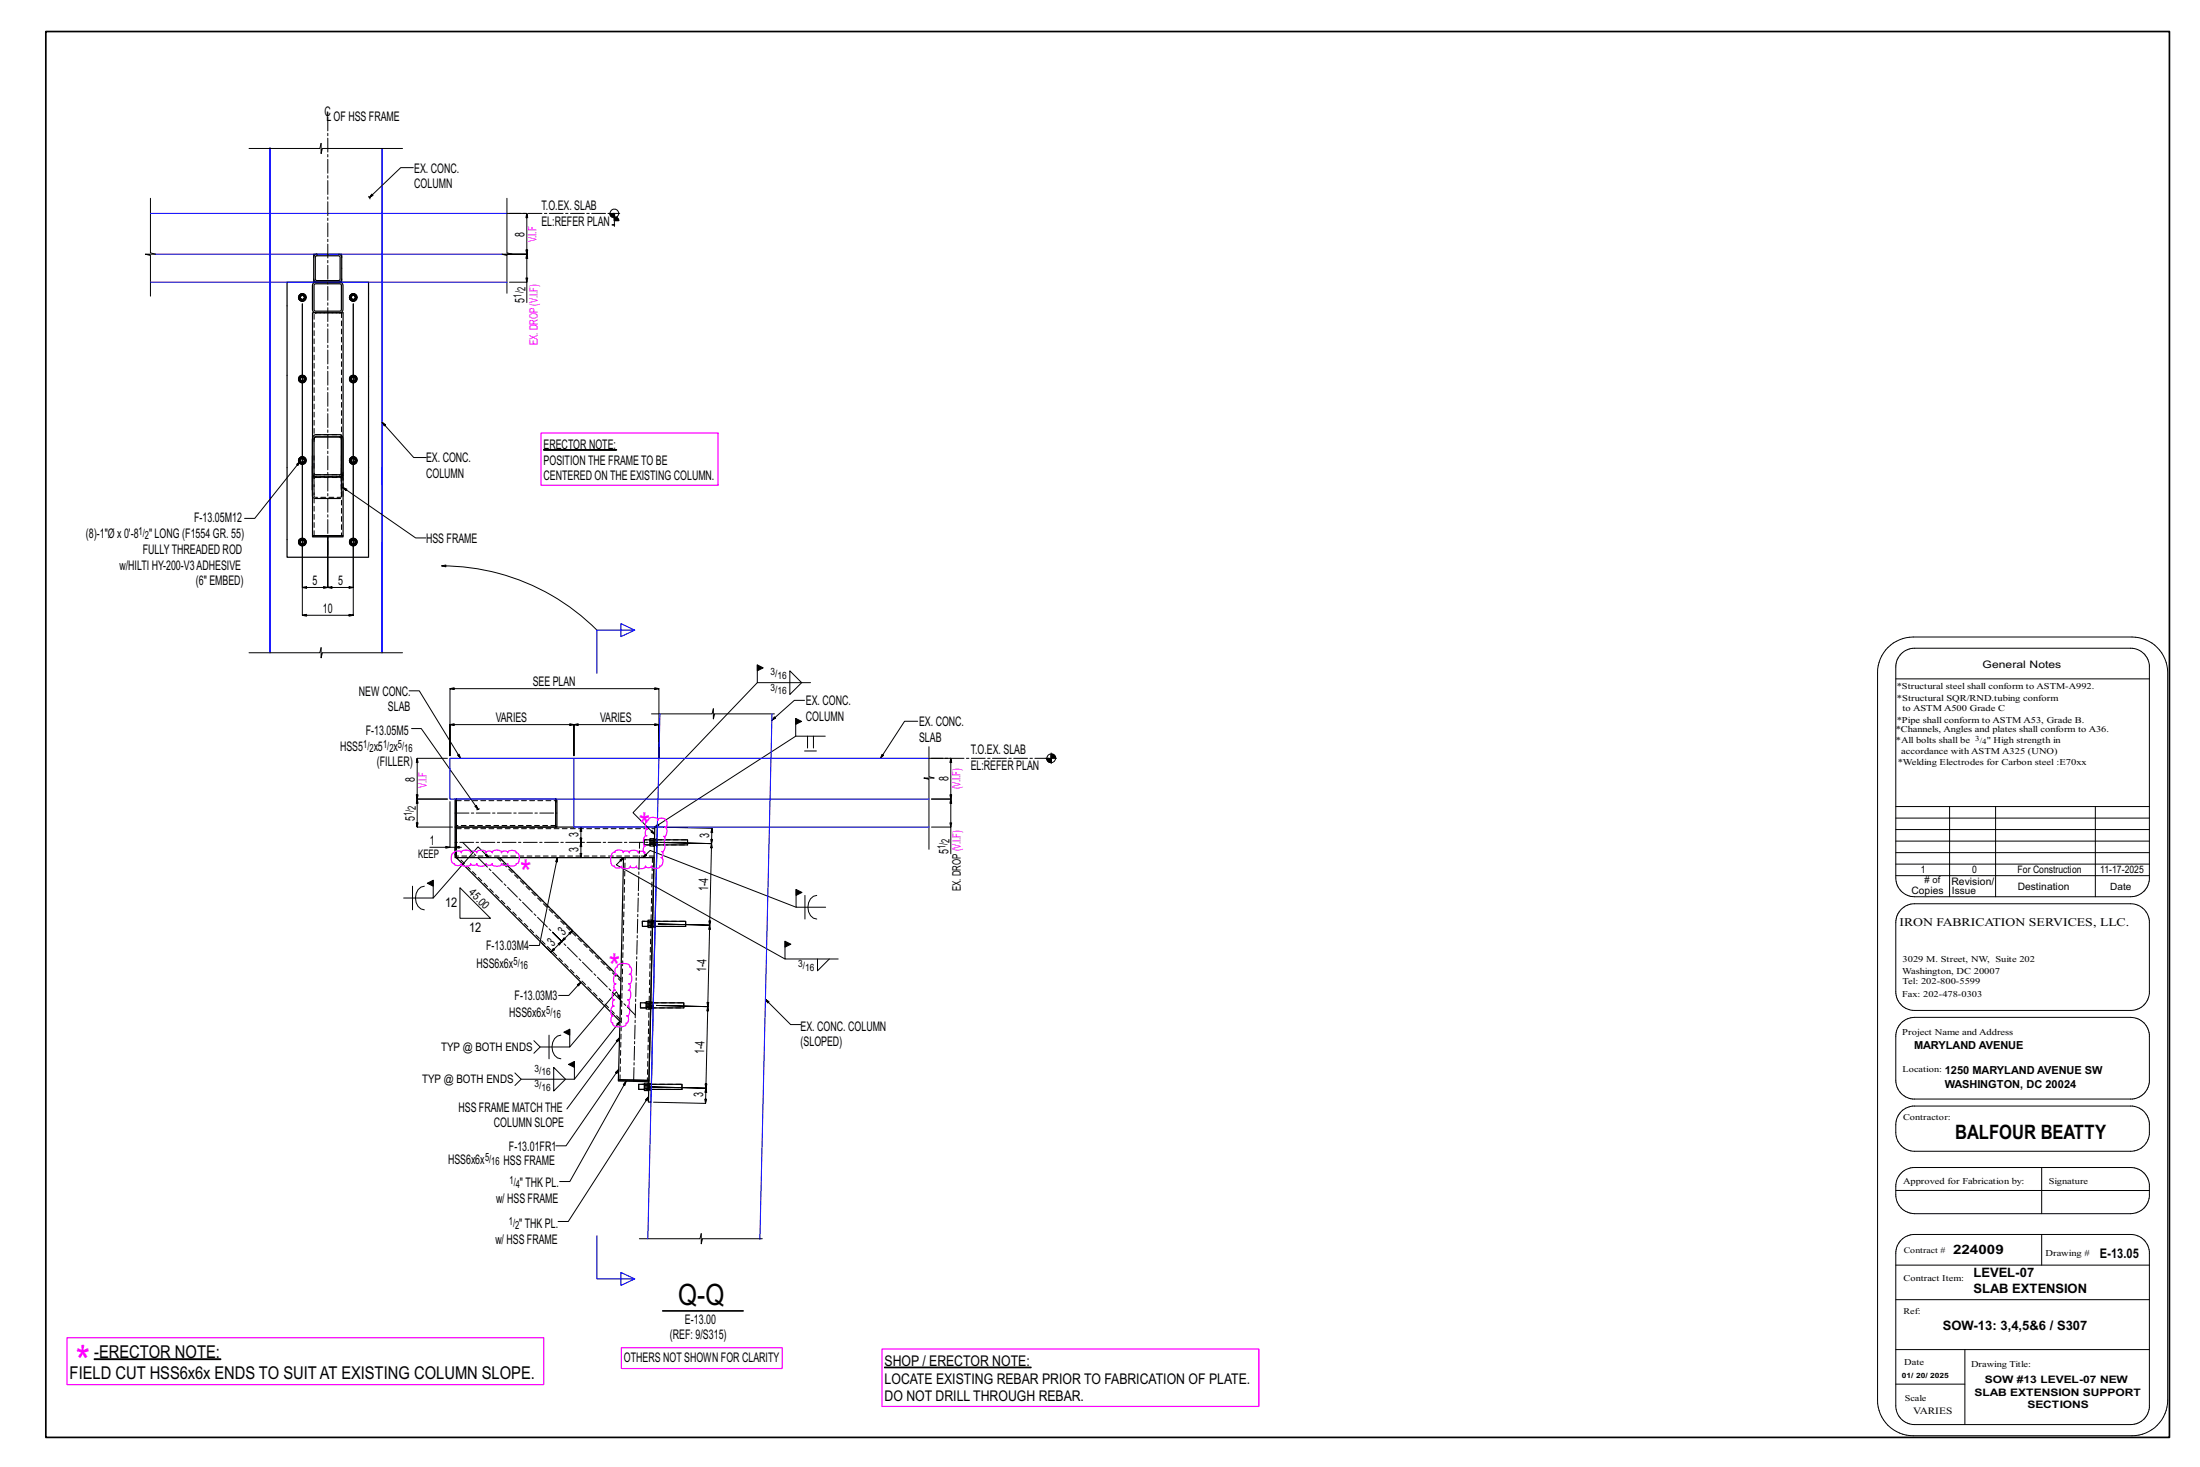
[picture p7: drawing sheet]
<svg xmlns="http://www.w3.org/2000/svg" width="914mm" height="610mm" viewBox="0 0 914 610" stroke-linecap="round" stroke-linejoin="round" font-family="sans-serif">
<path d="M226 186.8l30.3 .2zM39.2 564.7h52.6v.3h-52.6zM367.7 568.1h60.8v.2h-60.8z" fill="#000" stroke="#000" stroke-width=".5"/>
<g fill="none" stroke="#000" stroke-width=".42">
<path d="M103.5 61.7h29.4l.6-2.1v4.2l.5-2.1h33.3M171.8 69.7h-5.2l-13.1 12.4 1-1.5 .5 .6-1.5 .9M62.5 82.4v22.7l2.1 .5h-4.2l2.1 .6v16.9M153.3 81.6l.2 .5M153.5 82.1l.3 .6M210.7 82.4v22.7l2.1 .5h-4.2l2.1 .6v15.7M211.8 88.7h7.2l-.4 1.7h.7l-.3-1.7v16.9l-.4-1.7h.7l-.3 1.7h-8.3h8.3l-.4 1.8h.7l-.3-1.8v11.7M253.1 88.7h4.5M255.4 89.6v4.5M211.8 117.3h7.2v8.4M218.6 115.5h.7l-.3 1.8zM125.7 126.3v117.8l1.7 .4v-.8l-1.7 .4h10.5l-1.7 .4v-.8l1.7 .4v-21v21l1.8 .4v-.8l-1.8 .4h10.6l-1.7 .4v-.8l1.7 .4v-117.8v129.4l-1.7-.4v.7l1.7-.3h-21.1l1.7-.4v.7l-1.7-.3z"/>
<path d="M158.8 175.4l.9 1.6 .5-.5-1.4-1.1 13.2 14.7h5.2M124.7 191.8l-1.4 1.1 .6 .5 .8-1.6-18.8 23.6h-4.2M142.5 202.6l1.2 1.3 .5-.6-1.7-.7 30.3 20.9h4.2M183.6 235.1l1.7-.3v.7zM183.6 235.1a91.2 91.2 0 0 1 64.5 26.7M103.5 271.2h29.4l.6-2.1v4.3l.5-2.2h33.3M314.8 276.3v7.4h22.1M328.3 278.8l4.9 4.9-4.9 4.9zM784.7 269.1a15.1 15.1 0 0 1 10.5-4.4h90.9a14.9 14.9 0 0 1 14.9 14.9v302.2a14.9 14.9 0 0 1-14.9 14.8h-90.9a14.7 14.7 0 0 1-14.8-14.8v-302.2a14.7 14.7 0 0 1 4.3-10.5zM790.2 271.6a7.9 7.9 0 0 1 5.6-2.2h89.8a7.8 7.8 0 0 1 7.8 7v88.4a7.7 7.7 0 0 1-7.8 7.8h-89.8a7.8 7.8 0 0 1-7.8-7.8v-87.7a7.6 7.6 0 0 1 2.2-5.5zM170 287.1h4.3l17.1 28-1.2-1.3 .6-.4 .6 1.7M187 286.2l1.8 .3v-.7l-1.8 .4h86.9l-1.8 .3v-.7l1.8 .4v28.9v-14l-1.8-.4v.8l1.8-.4h-35.3l1.7-.4v.8l-1.7-.4v13v-13l-1.8-.4v.8l1.8-.4h-51.6l1.8-.4v.8l-1.8-.4v13z"/>
<path d="M270.8 296.6h25.2l.5-2.1v4.3l.5-2.2h24.9M314.8 283.7l-51.7 54 9 9-1.5-1 .5-.5 1 1.5M330.7 298.5v7.4h12.3M334.4 291h-4.2l-9.4 8.3 1.1-1.4 .5 .5-1.6 .9M381.5 299.7h-5.5l-10.1 15.4 .7-1.6 .6 .4-1.3 1.2M788 282.1h105.4M171.1 302.8h4l23.6 33.5-1.3-1.2 .6-.4 .7 1.6M186 315.1h-12.6l-.4 1.8h.8l-.4-1.8v16.9l-.4-1.7h.8l-.4 1.7h12.6h-12.6l-.4 1.8h.8l-.4-1.8v11.7l-.4-1.8h.8l-.4 1.8h14.7M330.7 305.9l-58.5 37.8 1.2-1.3 .4 .7-1.6 .6M334.4 312.1h4.9M335.6 305.9v4.9M338.1 305.9v4.9"/>
<path d="M386.1 310.3v12.5l2.1 .5h-4.2l2.1 .5v29.1M387.1 315.1h8.1l-.4 1.8h.8l-.4-1.8v16.9l-.4-1.7h.8l-.4 1.7h-8h8l-.4 1.8h.8l-.4-1.8v11.7M434.7 315.1h4.4M436.9 312.9v4.4M187 333.1v19h-8.3M198.7 336.3l-.6 .2M199.3 336.1l-.6 .2M788 335.2h105.4M788 340h105.4M810.3 335.2v37.4M829.4 335.2v37.4M870.9 335.2v37.4"/>
<path d="M185.3 351.7l1.7 .4-1.7 .4zM187 352.1h4.8M189.1 352.1l1.8-.4v.8zM189.1 352.1v3.2M203.2 356.4l-1-1.5-.5 .5 1.5 1-4.5-4.5-18.6 21.3M231.7 356.4l-.8 1.6 .8 .2v-1.8l-7.5 36.5h-4.3M241.1 354.6h.7l-.4 1.8zM241.4 343.7l-.3 1.7h.7l-.4-1.7v6.3l-.3-1.7h.7l-.7 3.5h.7l-.4-1.8v6.4M259.2 356.4l-1.5 1 .5 .5 1-1.5-3 3 70.1 39.1M267.2 356.4l1.5-1-.5-.5-1 1.5 3-3 60.7 23.6M273.2 343.7l22.7 .5-.4 1.8h.7l-.3-1.8-.2 6.4-.3-1.8h.8l-.5 1.8-21.6-.5 21.6 .5-.4 1.7h.8l-.4-1.7-.7 33.8-.4-1.7h.8l-.4 1.7-21.7-.5 21.7 .5-.5 1.8h.8l-.3-1.8-.8 33.9-.4-1.8 .8 .1-.4 1.7-21.6-.5 21.6 .5-.4 1.7 .7 .1-.3-1.8-.8 33.9-.3-1.8 .7 .1-.4 1.7-22.6-.5 22.6 .5-.4 1.7 .7 .1-.3-1.8-.1 6.3-.4-1.7h.8l-.4 1.7-21.7-.5M387.2 343.7h8v11.1"/>
<path d="M394.8 341.9h.8l-.4 1.8zM788 349.5h105.4M788 359.1h105.4M788 344.7h105.4M788 354.3h105.4M171.5 368.3v9.8M176.4 368.3a4.8 4.8 0 0 0-3.4 6.7l.8 1.6 1.2 1.1 1.4 .4M180.1 365.8v7.4h-12.3M191.2 368.9l12.7 12.7h-12.7zM330.9 369.6v7.4h12.3M334.6 372.1v9.8M339.5 372.1a4.8 4.8 0 0 0-3.4 6.8l.8 1.6 1.2 1 1.4 .4"/>
<path d="M788 363.9h105.4M790.2 377.8a7.9 7.9 0 0 1 5.6-2.2h89.8a7.9 7.9 0 0 1 7.8 7v30.3a7.8 7.8 0 0 1-7.8 7h-89.8a7.8 7.8 0 0 1-7.8-7.8v-28.7a7.8 7.8 0 0 1 2.2-5.6zM234.1 382.9l3.9 3.8-1.6 1 .6 .5 1-1.5-4.5 4.5 .9-1.5 .6 .5-1.5 1-3.8-3.8 3.8 3.8-1.5 1 .5 .5 1-1.5-4.5 4.5 .9-1.5 .6 .5-1.5 1-3.8-3.8M326.3 391.1v7.4h22.1M339.8 398.5v4.9l4.9-4.9M241.4 408.1l-1.4 1.1 .5 .5 .9-1.6-5 5.5h-4.2M257.9 415.2l-.5-1.7-.7 .3 1.2 1.4-1.7-3.1-19.4 23M318.1 415.3l1 1.5 .5-.6-1.5-.9 10.5 10.5h4.2M224.5 435.1l-2.6 2.6M228.2 430.2v9.8M233.1 430.2a4.8 4.8 0 0 0-3.4 6.7l.8 1.6 1.2 1.1 1.4 .4M236.8 427.7v7.4h-12.3l-2.6-2.6"/>
<path d="M257.5 431.3l-1.4 1.2 .6 .4 .8-1.6-21.9 29.5M257.7 424.4l-1.4 1.1 .6 .5 .8-1.6-19 24.1M790.2 425a7.9 7.9 0 0 1 5.6-2.2h89.8a7.9 7.9 0 0 1 7.8 7v19.9a7.9 7.9 0 0 1-7.1 7h-91.3a7.9 7.9 0 0 1-7-7.8v-18.3a7.9 7.9 0 0 1 2.2-5.6zM216.6 448.5l-2.6 2.6M230.1 443.5l5 5-5 4.9zM238.7 441.1v7.4h-22.1l-2.6-2.6M257.1 444.4l-1.3 1.2 .7 .4 .6-1.6-21.8 31.7h-4.3M260.3 449.3l-1.2 1.3 .6 .4 .6-1.7-23.5 41.7h-4.2M269.6 455.7l-1.3 1.3 .6 .4 .7-1.7-33.4 51.9h-4.2M790.2 461.9l1.9-1.4 2.9-.9h91.3a7.8 7.8 0 0 1 7.1 7v4.8a7.8 7.8 0 0 1-7.8 7h-89.8a7.8 7.8 0 0 1-7.8-7.8v-3.2a7.9 7.9 0 0 1 2.2-5.5zM788 494.7h105.4M790.2 487.4a7.9 7.9 0 0 1 5.6-2.2h89.8a7.8 7.8 0 0 1 7.8 7v4.3a7.8 7.8 0 0 1-7.8 7.8h-89.8a7.9 7.9 0 0 1-7.8-7.8v-3.6a7.6 7.6 0 0 1 2.2-5.5z"/>
<path d="M848.6 485.2v19.1M265.7 514.7h25.2l.6-2.1v4.3l.5-2.2h24.8M790.2 515.3a7.9 7.9 0 0 1 5.6-2.3h89.8a7.8 7.8 0 0 1 7.8 7v65a7.9 7.9 0 0 1-7.8 7h-89.8a7.8 7.8 0 0 1-7.8-7.8v-63.5a7.6 7.6 0 0 1 2.2-5.4zM848.6 513v12.7M788 525.7h105.4M788 540.1h105.4M788 560.8h105.4M788 575.2h28.7M816.7 560.8v31.2"/>
<circle cx="255.4" cy="88.7" r="1.8"/>
<circle cx="436.9" cy="315.1" r="1.8"/>
</g>
<g fill="none" stroke="#000" stroke-width=".7">
<path d="M19 13.1h882.7v584.2h-882.7zM253.6 88.9h1.8M253.6 89.2h1.8M253.7 89.5h1.7M253.9 89.7h1.5M254.1 90h1.3M254.5 93.5h.9M255.4 91.3h1.7M255.4 90.5h1.2M255.4 91.1h1.6M255.4 91.6h1.7M255.4 90.8h1.4"/>
<path d="M255.4 90.3h.8M435.1 315.4h1.8M435.2 315.6h1.7M435.3 315.9h1.6M435.5 316.2h1.4M435.7 316.4h1.2M436.1 316.7h.8M436.9 314.1h1.5M436.9 313.8h1.2M436.9 313.5h.9M436.9 314.3h1.6M436.9 314.8h1.8"/>
<path d="M436.9 314.6h1.7M275.4 544.7h33.5"/>
</g>
<path d="M224.9 180h73.6v21.6h-73.6zM188 354.7l.9-.3-.1-.3a2.14 2.14 0 0 1 3 0l-.1 .3v-.4a2.85 2.85 0 0 1 3.9 0v.4a1.45 1.45 0 0 1 2.6 0l-.1-.4a2.85 2.85 0 0 1 4 0l-.1 .4a1.45 1.45 0 0 1 2.6 0v-.4a2.85 2.85 0 0 1 3.9 0l-.1 .4a1.45 1.45 0 0 1 2.6 0v-.3a2.61 2.61 0 0 1 3.6 0l-.1 .3h.5a3.2 3.2 0 0 1 0 4.5l-.5-.1 .1 .4a2.61 2.61 0 0 1-3.6 0v-.4a1.45 1.45 0 0 1-2.6 0l.1 .4a2.85 2.85 0 0 1-3.9 0v-.4a1.45 1.45 0 0 1-2.6 0l.1 .4a2.85 2.85 0 0 1-4 0l.1-.4a1.45 1.45 0 0 1-2.6 0v.4a2.85 2.85 0 0 1-3.9 0v-.4l.1 .3a2.14 2.14 0 0 1-3 0l.1-.3-.5 .1a3.2 3.2 0 0 1-.4-4.2zM254.5 354.5l.5-.3h.6v-.3a2.55 2.55 0 0 1 3.5 .1v.3a1.41 1.41 0 0 1 2.5 .1l-.1-.4a2.78 2.78 0 0 1 3.9 .1l-.1 .4v-.3a2.09 2.09 0 0 1 2.9 .1l-.4 .3a2.31 2.31 0 0 1 .4-3.2l.3 .1h-.5a3.1 3.1 0 0 1 .5-4.3l.4 .1h-.3a2.06 2.06 0 0 1 .3-2.8l.3 .1h-.4a2.83 2.83 0 0 1 .4-3.9l.4 .1v-.4a2.86 2.86 0 0 1 3.9 .1v.4l-.1-.3a2.34 2.34 0 0 1 3.3 .1l-.1 .3h.3a2.1 2.1 0 0 1-.4 2.9l-.2-.1h.3a2.8 2.8 0 0 1-.4 3.9l-.4-.1a1.43 1.43 0 0 1-.3 2.5h.3a2.8 2.8 0 0 1-.4 3.8h-.4a1.43 1.43 0 0 1-.3 2.5h.3a2.57 2.57 0 0 1-.4 3.5l-.4-.1 .1 .4a2.55 2.55 0 0 1-3.5 0v-.4a1.42 1.42 0 0 1-2.5 0v.4a2.79 2.79 0 0 1-3.8 0v-.4a1.42 1.42 0 0 1-2.5 .1v.3a2.79 2.79 0 0 1-3.8 0v-.3l.1 .2a2.09 2.09 0 0 1-2.9 .1v-.3h-.6a4.1 4.1 0 0 1-.3-5.4zM256.9 400.9a4.3 4.3 0 0 1 4.9 .4l-.1 .5h.3a2.22 2.22 0 0 1-.2 3.1l-.3-.1h.4a2.95 2.95 0 0 1-.2 4.1l-.4-.1a1.5 1.5 0 0 1-.2 2.7h.4a2.95 2.95 0 0 1-.3 4h-.4a1.5 1.5 0 0 1-.1 2.6h.4a2.95 2.95 0 0 1-.3 4.1l-.4-.1h.3a2.22 2.22 0 0 1-.2 3.1l-.3-.1 .1 .6a4.1 4.1 0 0 1-5.7-.1l.1-.6-.3 .1a2.2 2.2 0 0 1 .3-3.1l.2 .1h-.4a2.94 2.94 0 0 1 .4-4.1l.4 .1a1.49 1.49 0 0 1 .2-2.6h-.4a2.94 2.94 0 0 1 .3-4.1l.4 .1a1.49 1.49 0 0 1 .2-2.6h-.4a2.94 2.94 0 0 1 .4-4.1l.4 .1h-.3a2.2 2.2 0 0 1 .2-3h.3zM27.9 555.9h198.1v19.5h-198.1zM258.3 560h66.8v8.7h-66.8zM366.6 560.6h156.6v23.8h-156.6z" fill="none" stroke="#f0f" stroke-width=".5"/>
<g fill="none" stroke="#000" stroke-width=".5">
<path d="M130.2 117.7l1-.4h10a1.32 1.32 0 0 1 1.4 1.3v10a1.32 1.32 0 0 1-1.4 1.4h-10a1.32 1.32 0 0 1-1.3-1.4v-10zM130.4 115.9v1.4h1.3M130.7 118.1h11v11h-11zM131.2 106.5h10v9.9h-10zM131.7 105.6h-1.3v1.3M140.7 105.6h1.3v10.3a1.32 1.32 0 0 1-1.3 1.4h-9a1.32 1.32 0 0 1-1.3-1.4v-9a1.32 1.32 0 0 1 1.3-1.3h9a1.32 1.32 0 0 1 1.3 1.3M141.3 117.3h11.9v114.3h-33.9v-114.3h11.9M142 115.9v1.4h-1.3M124.1 123.6h.1M124.3 122.9l1.4-.8 1.3 .8v1.5l-1.3 .8-1.4-.8zM124.3 122.9l1.4-.8 1.3 .8M124.6 123.7a1.06 1.06 0 0 1 1.1-1.1 1.06 1.06 0 0 1 1 1.1"/>
<path d="M124.9 124h.1M125.1 122.1h1.2M125.1 122.4l-.1 .1M125.2 124.4h.1M125.3 122.3h.1M125.7 122.3h.1M125.7 122.1h.1M125.7 124.5h.1M126 122.3h.1M126.1 124.4h.1M126.3 122.4l.1 .1M126.4 124h.1"/>
<path d="M127.3 123.6h.1M130.4 130h-.5v52.2M142 130h.6v92.6h-12.7v-24.7l1.3 .3M145.2 123.6h.1M145.5 122.9l1.3-.8 1.4 .8v1.5l-1.4 .8-1.3-.8zM145.5 122.9l1.3-.8 1.4 .8M145.8 123.7a1.06 1.06 0 0 1 1-1.1 1.06 1.06 0 0 1 1.1 1.1M146.1 124h.1M146.2 122.1h1.2M146.2 122.4l-.1 .1M146.4 124.4h.1M146.5 122.3h-.1"/>
<path d="M146.8 122.3h.1M146.8 122.1h.1M146.8 124.5h.1M147.2 122.3h.1M147.3 124.4h.1M147.4 122.4l.1 .1M147.6 124h.1M148.4 123.6h.1M124.1 157.5h.1M124.3 156.8l1.4-.8 1.3 .8v1.5l-1.3 .8-1.4-.8zM124.3 156.8l1.4-.8 1.3 .8M124.6 157.5a1.06 1.06 0 0 1 1.1-1 1.06 1.06 0 0 1 1 1"/>
<path d="M124.9 157.9h.1M125.2 156.3l-.2 .1M125.2 158.2h.1M125.3 156.2h.1M125.7 156.1h.1M125.7 156h.1M125.7 158.3v.1M126 156.2h.1M126.1 158.2h.1M126.2 156.3h.1M126.3 156.3l.1 .1M126.4 157.9h.1"/>
<path d="M127.3 157.5h.1M145.2 157.5h.1M145.5 156.8l1.3-.8 1.4 .8v1.5l-1.4 .8-1.3-.8zM145.5 156.8l1.3-.8 1.4 .8M145.8 157.5a1.06 1.06 0 0 1 1-1 1.06 1.06 0 0 1 1.1 1M146.1 157.9h.1M146.2 156.3l-.1 .1M146.3 156.3h.1M146.4 158.2h.1M146.5 156.2h-.1M146.8 156.1h.1M146.8 156h.1"/>
<path d="M146.8 158.3v.1M147.2 156.2h.1M147.3 158.2h.1M147.3 156.3h.1M147.4 156.3l.1 .1M147.6 157.9h.1M148.4 157.5h.1M124.1 191.4h.1M124.3 190.6l1.4-.7 1.3 .7v1.6l-1.3 .7-1.4-.7zM124.3 190.6l1.4-.8 1.3 .8M124.6 191.4a1.06 1.06 0 0 1 1.1-1.1 1.06 1.06 0 0 1 1 1.1M124.9 191.8h.1"/>
<path d="M125.1 189.9h1.2M125.1 190.2l-.1 .1M125.2 190.1l-.2 .1M125.2 192.1h.1M125.3 190.1h.1M125.7 190h.1M125.7 189.8v.1M125.7 192.2h.1M126 190.1h.1M126.1 192.1h.1M126.1 190.1l.3 .2M126.4 191.8h.1"/>
<path d="M127.3 191.4h.1M129.9 189.4v14.2M129.9 182.5v23.8M130.2 181.2l1-.6h10a1.64 1.64 0 0 1 1.4 1.9v13.9a1.64 1.64 0 0 1-1.4 1.8h-10a1.64 1.64 0 0 1-1.3-1.8v-13.9zM130.7 181.8l.5-.2h10l.5 .2 .2 14.6-.4 .8-10.3 .1-.5-.3zM131.2 181.6l-.5 .3-.2 .8M131.2 181.6h10.3M141.3 181.6l.2 .1M141.3 198.2h-10.1M141.5 181.7l.4 .9v13.8M142.6 196.4l-.1 1.4-1.2 .4 .4-.1M145.2 191.4h.1"/>
<path d="M145.5 190.6l1.3-.7 1.4 .7v1.6l-1.4 .7-1.3-.7zM145.5 190.6l1.3-.8 1.4 .8M145.8 191.4a1.06 1.06 0 0 1 1-1.1 1.06 1.06 0 0 1 1.1 1.1M146.1 191.8h.1M146.2 189.9h1.2M146.3 190.1l-.2 .2M146.4 192.1h.1M146.5 190.1h-.1M146.8 190h.1M146.8 189.8v.1M146.8 192.2h.1M147.2 190.1h.1"/>
<path d="M147.3 192.1h.1M147.3 190.1l.2 .2M147.6 191.8h.1M148.4 191.4h.1M141.3 207.1h-10.1M124.3 224.5l1.4-.7 1.3 .7v1.5l-1.3 .8-1.4-.8zM124.3 224.5l1.4-.8 1.3 .8M124.5 224.1l-.3 .5M124.6 225.3a1.06 1.06 0 0 1 1.1-1.1 1.06 1.06 0 0 1 1 1.1M124.9 225.7h.1M125.1 223.8h1.2M125.2 223.7a1.59 1.59 0 0 0-.5 2.8 1.59 1.59 0 0 0 2.6-1.3"/>
<path d="M125.2 226h.1M125.3 223.9l-.3 .3 .2-.2M125.7 223.9h.1M125.7 223.7v.1M125.7 226.1h.1M126 223.9l.4 .3-.3-.2M126.1 226h.1M126.2 223.7l.6 .4 .5 1.1M126.4 225.7h.1M126.8 224.1l.3 .5M127.3 225.2h.1M129.9 222.6h12.7v.5h-12.7z"/>
<path d="M145.5 224.5l1.3-.7 1.4 .7v1.5l-1.4 .8-1.3-.8zM145.5 224.5l1.3-.8 1.4 .8M145.7 224.1l-.3 .5M145.8 225.3a1.06 1.06 0 0 1 1-1.1 1.06 1.06 0 0 1 1.1 1.1M146.1 225.7h.1M146.2 223.8h1.2M146.3 223.7a1.59 1.59 0 0 0-.4 2.8 1.59 1.59 0 0 0 2.5-1.3M146.4 226h.1M146.5 223.9l-.4 .3 .3-.2M146.8 223.9h.1M146.8 223.7v.1M146.8 226.1h.1"/>
<path d="M147.2 223.9l.3 .3-.2-.2M147.3 226h.1M147.3 223.7l.7 .4 .4 1.1M147.6 225.7h.1M148 224.1l.3 .5M148.4 225.2h.1M230.9 332h-41.2v11.7h41.2v-11.7h.6v11.7h-.6M189.1 343.7v-11.7h.6v11.7M189.1 343.7h.6v12.7h-.6zM189.7 355.6v.8M207.6 356.4l50.5 50.4M259.2 356.4l-2.2 92.3 12.7 .3 .8-30.2"/>
<path d="M270.1 349h-2.3v2.1h2.3M270.1 350.8v.8h1.6M271.7 349.3h-1.6v1.5h1.6M271.7 348.5h-1.6v.8M272 350.6v-2.2h-.3v3.2l.3-.1M272 349h.1M272.2 343.7h1l-2.6 114.3h-1.1zM272.2 343.7h-82.5v11.4M273.1 349h12.7v2.1h-12.8M269.3 382.8h-2.3v2.2h2.3M269.3 384.7v.7h1.6M270.9 383.1h-1.6v1.6h1.6"/>
<path d="M270.9 382.4v3.1h.3M270.9 382.4h-1.6v.7M270.9 382.4l.3-.1v2.2M271.2 385.5l-.8 32.3M271.2 385.4v.1M271.2 383.9l.7-27.5h-82.2l68 68M271.2 382.8h.1M272.3 382.8h12.7v2.2h-12.7M268.6 416.7h-2.4v2.1h2.4M268.6 418.5v.8h1.5M270.1 417h-1.5v1.5h1.5M270.1 416.3v3.1l.3-.2"/>
<path d="M270.1 416.2h-1.5v.8M270.1 416.3l.3-.1v2.2M270.4 416.7h.1M271.5 416.7h12.7v2.1h-12.7M257 448.7l12.7 .3v.5l-12.7-.3zM267.8 450.6h-2.3v2.1h2.3M267.8 452.4v.8h1.6M269.4 450.9h-1.6v1.5h1.6M269.4 450.2v3h.2M269.4 450.1h-1.6v.8M269.4 450.2l.3-.2v.5M270.7 450.6h12.8v2.1h-12.8"/>
<circle cx="125.7" cy="123.7" r="1.06"/>
<circle cx="125.7" cy="123.6" r="1.59"/>
<circle cx="146.8" cy="123.7" r="1.06"/>
<circle cx="146.8" cy="123.6" r="1.59"/>
<circle cx="125.7" cy="157.6" r="1.06"/>
<circle cx="125.7" cy="157.5" r="1.59"/>
<circle cx="146.8" cy="157.6" r="1.06"/>
<circle cx="146.8" cy="157.5" r="1.59"/>
<circle cx="125.7" cy="191.5" r="1.06"/>
<circle cx="125.7" cy="191.4" r="1.59"/>
<circle cx="146.8" cy="191.5" r="1.06"/>
<circle cx="146.8" cy="191.4" r="1.59"/>
<circle cx="125.7" cy="225.3" r="1.06"/>
<circle cx="146.8" cy="225.3" r="1.06"/>
</g>
<g fill="none" stroke="#000" stroke-width=".42" stroke-dasharray="2 1.4">
<path d="M131.7 106.3v-.7M124.3 123.6h.1M124.3 123.6l.9-1.2M124.6 123.3l.4-.8M124.6 123.7v-.4l.3 .8 .8 .3M124.7 123.2l-.1 .5M124.8 123l-.2 .4M124.8 123.7v-.1M124.8 123.6l.4 .8 .5 .1M124.9 122.9l-.2 .3M124.9 124.1v-.1M124.9 123.2h.1"/>
<path d="M125.1 122.4l.2-.1M125.2 122.4h1M125.2 124.4h.1M125.2 122.9h.1M125.3 122.3h.4M125.5 122.6h-.2M125.7 124.4l.7-.3M125.7 122.6h-.4M125.7 122.3h.3M125.7 124.5h.1M125.7 122.8l-.5 .1-.4 .7M125.7 124.5a.86 .86 0 0 0 .8-.9 .86 .86 0 0 0-.8-.8"/>
<path d="M125.7 125.2a1.59 1.59 0 0 1-1.6-1.3 1.59 1.59 0 0 1 1-1.8M125.7 125.1l-1.4-.7M125.7 124.5l.4-.1 .4-.8M125.7 124.9a1.32 1.32 0 0 1-1.4-1.3M126 122.6l-.9 .1-.5 .9M126.1 122.3l.2 .1M126.1 122.6h-.4M126.1 122.6h-.2M126.1 124.4h.1M126.1 122.9h.1M126.2 122.4l.7 .7 .1 .6M126.3 122.1a1.59 1.59 0 0 1 .9 1.8 1.59 1.59 0 0 1-1.5 1.3"/>
<path d="M126.4 122.5l.3 .8M126.4 124v.1M126.4 123.2h.1M126.4 124.1l.1-.2M126.5 123.6v.1M126.5 123.9l.2-.6v.4M126.6 123.2l-.2-.3M126.7 123.4l-.2-.4M126.7 123.6l-.7-1M126.7 123.7l-.1-.5M127 123.7a1.29 1.29 0 0 1-1.3 1.2M127 124.4l-1.3 .8"/>
<path d="M130.4 130h.8v.3M131.2 130h10.1M141.3 130.2v-.2h.7M141.7 129.9l-10.5 .1M141.9 130v92.6M145.5 124.4l1.3 .8M145.5 123.6h.1M145.5 123.6l.8-1.2M145.8 123.3l.3-.8M145.8 123.7v-.4l.3 .8 .7 .3M145.9 123.2l-.1 .5M145.9 123l-.1 .4"/>
<path d="M146 123.7v-.1M146 123.6l.4 .8 .4 .1M146.1 122.9l-.2 .3M146.1 124.1v-.1M146.1 123.2h.1M146.2 122.4l.2-.1M146.3 122.4h1M146.4 124.4h.1M146.4 122.9h.1M146.5 122.3h.3M146.8 124.4l.8-.3M146.8 122.6h-.4"/>
<path d="M146.8 122.6l-.7 .3-.3 .7M146.8 122.3h.4M146.8 124.5h.1M146.8 122.8v-.1M146.8 125.2a1.59 1.59 0 0 1-1.5-1.3 1.59 1.59 0 0 1 .9-1.8M146.8 124.5l.5-.1 .4-.8M146.8 124.9a1.32 1.32 0 0 1-1.3-1.3M147.2 122.3l.2 .1M147.2 122.6h-.4M147.3 124.4h.1M147.3 122.9h.1M147.3 122.4l.8 .7v.6"/>
<path d="M147.4 122.1a1.59 1.59 0 0 1 1 1.8 1.59 1.59 0 0 1-1.6 1.3M147.5 122.5l.4 .8M147.6 124v.1M147.6 123.2h.1M147.6 124.1l.1-.2M147.7 123.6v.1M147.7 123.9l.2-.6v.4M147.8 123.2l-.2-.3M147.9 123.4l-.2-.4M147.9 123.6l-.3-.7-.8-.3M147.9 123.7l-.1-.5M148.1 123.7a1.29 1.29 0 0 1-1.3 1.2"/>
<path d="M148.2 124.4l-1.4 .7M124.3 157.5h.1M124.3 157.5l.8-1.2M124.6 157.2l.4-.8M124.6 157.5v-.3l.3 .7 .8 .4M124.7 157.1l-.1 .5M124.8 157.5h.1M124.9 158v-.1M124.9 157.1h.1M125.1 156.3l.2-.1M125.2 156.3h1M125.2 158.3v-.1"/>
<path d="M125.2 156.7v.1M125.3 156.2l.4-.1M125.5 156.5l-.6 .2-.3 .8M125.7 158.3l.7-.4M125.7 156.4l-.8 .3-.3 .8M125.7 156.1l.3 .1M125.7 158.4h.1M125.7 156.7h-.5l-.4 .8M125.7 159l-1.4-.7M125.7 159.1a1.59 1.59 0 0 1-1.6-1.3 1.59 1.59 0 0 1 1-1.8M125.7 158.8a1.32 1.32 0 0 1-1.4-1.3M126.1 156.2l.2 .1"/>
<path d="M126.1 158.2v.1M126.1 156.8v-.1M126.2 156.3l.7 .7 .1 .6M126.3 156a1.59 1.59 0 0 1 .9 1.8 1.59 1.59 0 0 1-1.5 1.3M126.4 156.4l.3 .8M126.4 157.9v.1M126.4 157.1h.1M126.4 157.9l.1-.1M126.5 157.5h.1M126.5 157.5l-.4-.8-.4-.1M126.5 157.8l.2-.6v.4M126.7 157.5l-.3-.8-.7-.3"/>
<path d="M126.7 157.5l-.1-.4M126.7 157.5l-.3-.8-.5-.2M127 157.6a1.29 1.29 0 0 1-1.3 1.2M127 158.3l-1.3 .8M145.5 157.5h.1M145.5 157.5l.4-1M145.8 157.2l.3-.8M145.8 157.5v-.3l.3 .7 .7 .4M145.9 157.1l-.1 .5M145.9 156.5l.4-.2M146 157.5h.1M146.1 158v-.1"/>
<path d="M146.1 157.1l-.1 .4M146.2 156.3l.2-.1M146.3 156.3l.5-.1M146.4 158.3v-.1M146.4 156.7l-.3 .4M146.5 156.2l.3-.1M146.6 156.5l-.5 .2-.3 .8M146.8 158.3l.8-.4M146.8 156.2l.5 .1M146.8 156.4l-.7 .3-.3 .8M146.8 156.1l.4 .1M146.8 158.4h.1"/>
<path d="M146.8 156.6l-.4 .2M146.8 156.7h.5M146.8 159l-1.3-.7M146.8 159.1a1.59 1.59 0 0 1-1.5-1.3 1.59 1.59 0 0 1 .9-1.8M146.8 158.8a1.32 1.32 0 0 1-1.3-1.3M147.2 156.2l.2 .1M147.3 158.2v.1M147.3 156.8l.3 .3M147.3 156.3l.9 1.2M147.4 156a1.59 1.59 0 0 1 1 1.8 1.59 1.59 0 0 1-1.6 1.3M147.5 156.4l.4 .8M147.6 157.9v.1"/>
<path d="M147.6 157.1l.1 .4M147.6 157.9l.1-.1M147.7 157.5h.1M147.7 157.8l.2-.6v.4M147.9 157.5l-.3-.8-.8-.3M147.9 157.5l-.1-.4M147.9 157.5l-.3-.8-.6-.2M148.2 157.5a1.32 1.32 0 0 1-1.4 1.3M148.2 158.3l-1.4 .8M124.1 191.4l.4-1.2 .6-.3M124.3 192.1l1.4 .8M124.3 191.3h.1"/>
<path d="M124.3 191.3l.7-1.1M124.6 191.1l.4-.8M124.6 191.4v-.3l.3 .7 .8 .3M124.6 191.2v.2M124.7 191l-.1 .5M124.8 191.4h.1M124.8 191.4l.1-.4M124.8 191.4l.4 .7 .5 .1M124.9 191.8h.1M125.1 190.2l.2-.1M125.2 190.1l.5-.1M125.2 192.2v-.1"/>
<path d="M125.2 190.6v.1M125.3 190.1l.4-.1M125.5 190.3l-.6 .3-.3 .8M125.5 190.3l-.2 .1M125.7 192.1l.7-.3M125.7 190l.4 .1M125.7 190l.3 .1M125.7 190.3l-.4 .1M125.7 192.3v-.1M125.7 190.5h.1M125.7 192.9a1.59 1.59 0 0 1-1.6-1.5M125.7 192.2l.4-.1 .4-.7"/>
<path d="M126.1 190.1l.2 .1M126.1 190.4l-.4-.1M126.1 190.4l-.2-.1M126.1 192.1v.1M126.1 190.7v-.1M126.3 189.9l.8 .9 .1 .6M126.3 190.2l.6 .6 .1 .7M126.4 190.3l.3 .8M126.4 191.8h.1M126.4 191v-.1M126.4 191.8l.1-.1M126.5 191.4h.1"/>
<path d="M126.5 191.4l-.1-.5M126.5 191.7l.2-.6v.4M126.7 191.4l-.3-.8-.9-.3M126.7 191.4l-.1-.4M126.7 191.4v-.2M127 191.5a1.31 1.31 0 0 1-1.4 1.2 1.31 1.31 0 0 1-1.3-1.4M127 192.1l-1.3 .8M127.2 191.4a1.59 1.59 0 0 1-1.5 1.5M129.9 198.9v-3.3M129.9 198.9a1.19 1.19 0 0 1 1.3-.9M129.9 197.9v-15.7M130.5 198.9v-3.3"/>
<path d="M130.5 194.6v-5.2M130.6 183.5v-53.5M130.6 197.9v-1.3M131.2 198.4l-.7 .5v7.3l.7 .5M131.2 180.6l10.5 .2M131.2 197.3l10.3-.1M141.3 181.6l.2 .1M141.3 198.2v-.9M141.7 198h-10.5M141.7 198l.9 .9v4.8M141.9 195.6v3.3M141.9 197.9v5.7"/>
<path d="M141.9 194.6v1.8M141.9 197.9v6.9M141.9 193.5v2.9M141.9 189.4v4.1M141.9 197.9v8.3M141.9 196.4v9.8M142.6 197.4v8.8a1.17 1.17 0 0 1-1.3 .9M145.2 191.4l.5-1.2 .5-.3M145.5 191.3h.1M145.5 191.3l.7-1.1M145.8 191.1l.3-.8M145.8 191.4v-.3l.3 .7 .7 .3"/>
<path d="M145.8 191.2v.2M145.9 191l-.1 .5M146 191.4h.1M146 191.4l.4 .7 .4 .1M146.1 191.8h.1M146.1 190.9v.1M146.1 190.9a.86 .86 0 0 0 .7 1.3M146.2 190.2l.2-.1M146.3 190.1h1M146.4 192.2v-.1M146.4 190.6v.1M146.5 190.1l.3-.1"/>
<path d="M146.6 190.3l-.2 .1M146.8 192.1l.8-.3M146.8 190.3l-.7 .3-.3 .8M146.8 190l.4 .1M146.8 190.3l-.4 .1M146.8 192.3v-.1M146.8 190.5l-.4 .1-.4 .8M146.8 192.2a.86 .86 0 0 0 .9-.8 .86 .86 0 0 0-.9-.9M146.8 192.9a1.59 1.59 0 0 1-1.6-1.5M146.8 192.9l-1.3-.8M146.8 192.2l.5-.1 .4-.7M146.8 192.7a1.32 1.32 0 0 1-1.3-1.4"/>
<path d="M147.2 190.1l.2 .1M147.2 190.4l-.4-.1M147.2 190.4l-.2-.1M147.3 192.1v.1M147.3 190.7v-.1M147.4 189.9l.9 .9 .1 .6M147.4 190.2l.7 .6v.7M147.5 190.3l.4 .8M147.6 191.8h.1M147.6 191v-.1M147.6 191.8l.1-.1M147.7 191.4h.1"/>
<path d="M147.7 191.4l-.1-.5M147.7 191.7l.2-.6v.4M147.9 191.4l-.3-.8-.8-.3M147.9 191.4l-.1-.4M147.9 191.4v-.2M148.1 191.5a1.29 1.29 0 0 1-1.3 1.2M148.2 192.1l-1.4 .8M148.4 191.4a1.59 1.59 0 0 1-1.6 1.5M129.9 203.6v-4.7M131.2 207.1l-1-.2-.3-.6M141.9 203.6l-.2-5-10.5-.2M141.9 206.2l-.7 .5h-10"/>
<path d="M124.1 225.2a1.59 1.59 0 0 1 1.6-1.6 1.59 1.59 0 0 1 1.6 1.6M124.3 226l1.4 .8M124.6 224.9l.4-.7M124.6 225.3v-.4l.3 .8 .8 .3M124.7 224.9l-.1 .4M124.7 224.3l.3-.2M124.8 225.3v-.1M124.8 225.2h.1M124.8 225.2l.4 .8 .5 .1M124.9 225.7h.1M124.9 224.8h.1M125.2 224h.9"/>
<path d="M125.2 226h.1M125.2 224.5h.1M125.3 223.9h.4M125.5 224.2l-.6 .3-.3 .7M125.5 224.2l-.2 .1M125.7 226l.7-.3M125.7 223.9h.3M125.7 226.1h.1M125.7 224.4l-.5 .1-.4 .7M125.7 226.8a1.59 1.59 0 0 1-1.6-1.6M125.7 226.1l.4-.1 .4-.8M125.7 224.4l-.8 .4"/>
<path d="M125.7 226.5a1.32 1.32 0 0 1-1.3-.8 1.32 1.32 0 0 1 .3-1.4M126 224.2l-.9 .2-.5 .8M126.1 224.3l-.2-.1M126.1 226h.1M126.1 224.5h.1M126.4 224.2l.3 .7M126.4 224.1l.6 1.2M126.4 225.7h.1M126.4 224.8h.1M126.4 224.8l-.7-.4M126.4 225.7l.1-.2M126.5 225.2h.1"/>
<path d="M126.5 225.2v.1M126.5 225.2l-.4-.7-.4-.1M126.5 225.5l.2-.6v.4M126.7 225.2l-.7-1M126.7 225.3l-.1-.4M126.7 225.2l-.3-.7-.5-.3M127 225.3a1.29 1.29 0 0 1-1.3 1.2M127 226l-1.3 .8M127.3 225.2a1.59 1.59 0 0 1-1.6 1.6M130.6 222.6v-24.7M145.2 225.2a1.59 1.59 0 0 1 1.6-1.6 1.59 1.59 0 0 1 1.6 1.6M145.5 226l1.3 .8"/>
<path d="M145.8 224.9l.3-.7M145.8 225.3v-.4l.3 .8 .7 .3M145.9 224.9l-.1 .4M145.9 224.3l.2-.2M146 225.3v-.1M146 225.2h.1M146 225.2l.4 .8 .4 .1M146.1 225.7h.1M146.1 224.8h.1M146.4 224h.9M146.4 226h.1M146.4 224.5h.1"/>
<path d="M146.5 223.9h.3M146.6 224.2l-.5 .3-.3 .7M146.6 224.2l-.2 .1M146.8 226l.8-.3M146.8 223.9h.4M146.8 226.1h.1M146.8 224.4l-.4 .1-.4 .7M146.8 226.8a1.59 1.59 0 0 1-1.6-1.6M146.8 226.1l.5-.1 .4-.8M146.8 224.4l-.7 .4M146.8 226.5a1.32 1.32 0 0 1-1.2-.8 1.32 1.32 0 0 1 .3-1.4M147.2 224.2l-1 .2-.4 .8"/>
<path d="M147.2 224.3l-.2-.1M147.3 226h.1M147.3 224.5h.1M147.5 224.2l.4 .7M147.5 224.1l.6 1.2M147.6 225.7h.1M147.6 224.8h.1M147.6 224.8l-.8-.4M147.6 225.7l.1-.2M147.7 225.2h.1M147.7 225.2v.1M147.7 225.2l-.4-.7-.5-.1"/>
<path d="M147.7 225.5l.2-.6v.4M147.9 225.2l-.7-1M147.9 225.3l-.1-.4M147.9 225.2l-.3-.7-.6-.3M148.1 225.3a1.29 1.29 0 0 1-1.3 1.2M148.2 226l-1.4 .8M148.4 225.2a1.59 1.59 0 0 1-1.6 1.6M189.7 332.7h41.2v.7M189.7 344.3h82.4M190.2 356.4h-.5M206.7 356.4l51.3 51.3M207.6 356.4l50.5 50.4"/>
<path d="M230.9 343h-41.2M230.9 342.4v.6M270.1 349h1.9M270.1 349.2h1.9M270.1 349.3h1.9M270.1 349.6h1.9M270.1 351.1h-2.3v-2.1h2.3M271.2 356.4l-1.4 61M271.7 350.9h-1.6M271.7 350.5h-1.6M271.7 350.4v-.4M271.7 350.6v-.2"/>
<path d="M271.7 351.1v-.5M271.9 355.7h-82.2M272 351.6h-.3v-.5M272 351.2v-.2M272 351v-.5M272 350.5v-.5M272 350.6v.9M272 350.9h-.3M272 350.8h-1.9M272 350h-1.9M272 350.5h-.3M272 350v.1"/>
<path d="M272 349.6v.4v-.5l1.1 .1M272 349.5v-.8M272 349.5v-.4M272 349.1h1.1v.5M272 349.1v-.3M272 348.8h1.1v.3M272 349h1.1M272 348.7l1.1 .1M273 351.1h-2.9M273 351.3h-1M273.1 351l-.1 .3h-1v-.3M273.1 350.6v.4h-1.1v-.5"/>
<path d="M273.1 350.1v.5l-1.1-.1v-.5M273.1 349.6v.5l-1.1-.1M273.1 349h12.7M273.1 349.1l-.1 2.2M273.1 348.8v.3M285.8 349v2.1h-12.8M269.3 382.8h1.9M269.3 383h1.9M269.3 383.2h1.9M269.3 383.5h1.9M269.3 385h-2.3v-2.2h2.3M270.9 384.8h-1.6"/>
<path d="M270.9 384.3l.2-.4M270.9 384.5v-.2M270.9 385v-.5M270.9 384.7h.3M271.1 383.9h.1M271.2 385v-.6M271.2 384.8v-.4M271.2 385v.5M271.2 385h-.3M271.2 384.9v.1M271.2 384.8h-.3M271.2 384.5v.4"/>
<path d="M271.2 383.9h.1M271.2 383.9v-.4M271.2 384.3h-.3M271.2 383.9v.6M271.2 384.5v.9M271.2 384.7h-1.9M271.2 383.9h-1.9M271.2 384.3h-1.9M271.2 383.4v-.4h1.1v.3M271.2 383.4h1.1v.5h-1.1zM271.2 383.4v-.7M271.2 383v-.3l1.1 .2"/>
<path d="M271.2 382.7l1.1-.1M271.2 382.8h1.1M271.5 383.9h.1M272.3 385.1h-1.1v-.3M272.3 385h-3M272.3 385.1h-1.1M272.3 384.9v.2M272.3 384.4v.5l-1.1-.1M272.3 383.9h-1.1M272.3 383.9v.5h-1.1v-.5v.5M272.3 383.3v.1M272.3 382.8l12.7 .1"/>
<path d="M272.3 382.6v.1M272.3 382.9v.1M272.3 382.7v2.4M285 382.9v2.1h-12.7M266.2 418.8v-2.1h.8M268 416.7h.6M268.2 418.8h-2M268.6 416.7h1.8M268.6 416.9h1.8M268.6 417h1.8M268.6 417.3h1.8M269.6 419.3h.1"/>
<path d="M269.8 417.4l-.7 31.6M270.1 418.2l.2-.4M270.1 418.4v-.2M270.1 418.8v-.4M270.1 418.5h.3M270.3 417.8h.1M270.4 418.9v-.2M270.4 419.2v.2M270.4 418.7v-.4M270.4 418.9v.3M270.4 418.8h-.3M270.4 418.3v-.5"/>
<path d="M270.4 418.6h-.3M270.4 418.4v.3M270.4 417.8v-.5M270.4 418.2v.2M270.4 418.2h-.3M270.4 417.8v.4M270.4 418.4v.8M270.4 418.6h-1.8M270.4 418.5h-1.8M270.4 417.8h-1.8M270.4 418.2h-1.8M270.4 417.2l.1-.8"/>
<path d="M270.4 417.2l.1-.4M270.5 416.8h1v.5M270.5 416.8v-.3M270.5 416.5l1 .1v.2M270.5 416.7h1M270.5 416.4l1 .2M271.1 417.8h.4M271.1 417.8h-.7M271.5 418.8h-2.9M271.5 419h-1.1M271.5 418.7v.3h-1.1v-.3M271.5 418.3v.4h-1.1v-.4"/>
<path d="M271.5 417.8v.5h-1.1v-.5M271.5 417.3v.5h-1.1v-.6l1.1 .1M271.5 416.7h12.7M271.5 417v2M271.5 416.7v.3M271.5 416.6v.1M284.2 416.7v2.1h-12.7M257.7 423.5l-67.1-67.1M257.7 448.7l2.1-92.3M265.5 452.7v-2.1h2.3M267.8 450.6h2.9M267.8 450.8h1.9"/>
<path d="M267.8 450.9h1.9M267.8 451.2h1.9M267.8 452.7h-2.3M269.4 452.2v-1M269.4 451.2v-.5M269.4 450.7v-.7l.3 .1M269.4 453.1v-.9M269.6 453.2l-.2-.1M269.6 452.8v-.7M269.6 452.1v-.5M269.6 452.5v-.4M269.6 451.8v-.2"/>
<path d="M269.6 451.6l.1-.5M269.7 451.1h.1M269.7 451v-.3h1.1l-.1 .4M269.7 451v-.5M269.7 450.7v-.3h1.1v.3M269.7 450.4l1-.1M269.7 450.4v-.1M269.7 450.5l-.1 2.7M269.7 452.5h-1.9M269.7 452.4h-1.9M269.7 451.6h-1.9M269.7 452.1h-1.9"/>
<path d="M270.7 452.7h-2.9M270.7 452.9l-1.1-.1v-.3M270.7 452.6v.4l-1.1-.2M270.7 451.6h.1M270.7 451.6h-1.1l.1-.5h1v1h-1.1v-.3M270.7 452.1v.5l-1.1-.1M270.7 451.6h-1M270.7 450.6h12.8M270.7 450.3l.1 .1M270.8 450.4l-.1 2.5M283.5 450.6v2.1h-12.8"/>
<circle cx="125.7" cy="123.7" r=".86"/>
<circle cx="146.8" cy="123.7" r=".86"/>
<circle cx="146.8" cy="123.6" r=".86"/>
<circle cx="125.7" cy="157.5" r=".86"/>
<circle cx="146.8" cy="157.5" r=".86"/>
<circle cx="125.7" cy="191.4" r=".86"/>
<circle cx="146.8" cy="191.4" r=".86"/>
<circle cx="125.7" cy="225.3" r=".86"/>
<circle cx="146.8" cy="225.3" r=".86"/>
</g>
<path d="M314.8 276.3l2.4 1.2-2.4 1.3zM330.7 298.5l2.5 1.3-2.5 1.2zM177.6 367l2.5-1.2v2.5zM330.9 369.6l2.4 1.2-2.4 1.3zM326.3 391.1l2.4 1.3-2.4 1.2zM234.3 428.9l2.5-1.2v2.5zM236.3 442.3l2.4-1.2v2.4z" fill="#000" stroke="#000" stroke-width=".42"/>
<g fill="none" stroke="#00f" stroke-width=".45">
<path d="M112.2 61.3v209.9M158.8 61.7v209.5M62.5 88.7h148.2M62.5 117.3h148.2M64.6 105.6h144M124.6 123.6a1.06 1.06 0 0 1 1.1-1.1 1.06 1.06 0 0 1 1 1.1M145.8 123.6a1.06 1.06 0 0 1 1-1.1 1.06 1.06 0 0 1 1.1 1.1M126.7 157.5a1.06 1.06 0 0 0-1-1.1 1.06 1.06 0 0 0-1.1 1.1M145.8 157.5a1.06 1.06 0 0 1 1-1.1 1.06 1.06 0 0 1 1.1 1.1M124.6 191.3a1.06 1.06 0 0 1 1.1-1 1.06 1.06 0 0 1 1 1M141.9 196.4v6.1M145.8 191.3a1.06 1.06 0 0 1 1-1 1.06 1.06 0 0 1 1.1 1"/>
<path d="M126.7 225.2a1.06 1.06 0 0 0-1-1 1.06 1.06 0 0 0-1.1 1M145.8 225.2a1.06 1.06 0 0 1 1-1 1.06 1.06 0 0 1 1.1 1M263.8 261.8l-5.7-2.6v5.3l5.7-2.7h-15.7v18M274.3 296.6l-5 218.1M320.9 296.6l-5.1 218.4M238.6 315.1h-51.6v16.9h51.6v11.7h147.5M386.1 315.1h-147.5v16.9h147.5M248.1 513.5v18h15.7M258.1 528.8l5.7 2.7-5.7 2.6z"/>
</g>
<path d="M210.7 88.7h44.7M136.2 230.5v-184.2M386.1 315.1h50.8M189.1 337.9h42.4M192.3 350l71.7 71.8M284.9 350h-95.8M263.4 449.4l2.4-99.4" fill="none" stroke="#000" stroke-width=".42" stroke-dasharray="5.8 1 1 1"/>
<text font-size="18.4" fill="#f0f" x="31.5" y="572.4">*</text>
<g font-size="14.7" fill="#f0f">
<text x="265.6" y="348.1">*</text>
<text x="216.2" y="367.8">*</text>
<text x="253.1" y="406.6">*</text>
</g>
<text font-size="12.2" x="281.9" y="542.1">Q-Q</text>
<text font-size="8.3" x="812.7" y="473.4">BALFOUR BEATTY</text>
<g font-size="7.3">
<text x="39.2" y="564.3">-ERECTOR NOTE:</text>
<text x="28.9" y="573">FIELD CUT HSS6x6x ENDS TO SUIT AT EXISTING COLUMN SLOPE.</text>
</g>
<g font-size="6.1">
<text x="367.7" y="567.8">SHOP / ERECTOR NOTE:</text>
<text x="367.7" y="575">LOCATE EXISTING REBAR PRIOR TO FABRICATION OF PLATE.</text>
<text x="367.7" y="582.3">DO NOT DRILL THROUGH REBAR.</text>
</g>
<g font-size="5.5">
<text x="134.9" y="48.4">C</text>
<text x="135.7" y="50.4">L</text>
<text x="138.7" y="50.4">OF HSS FRAME</text>
<text x="172.2" y="71.8">EX. CONC.</text>
<text x="172.2" y="78.3">COLUMN</text>
<text x="225" y="87.4">T.O.EX. SLAB</text>
<text x="225" y="93.9">EL:REFER PLAN</text>
<text x="218" y="98.3" transform="rotate(-90 218 98.3)">8</text>
<text x="218" y="125.7" transform="rotate(-90 218 125.7)">5</text>
<text x="226" y="186.5">ERECTOR NOTE:</text>
<text x="177.1" y="192.1">EX. CONC.</text>
<text x="226" y="193.1">POSITION THE FRAMETO BE</text>
<text x="177.1" y="198.6">COLUMN</text>
<text x="226" y="199.6">CENTERED ON THE EXISTING COLUMN.</text>
<text x="80.7" y="217">F-13.05M12</text>
<text x="35.7" y="223.7">(8)-1&quot;Ø x 0'-8</text>
<text x="61.9" y="223.7">&quot; LONG (F1554 GR. 55)</text>
<text x="177.1" y="225.7">HSS FRAME</text>
<text x="59.4" y="230.2">FULLYTHREADED ROD</text>
<text x="49.7" y="236.7">w/HILTI HY-200-V3ADHESIVE</text>
<text x="81.4" y="243.3">(6&quot; EMBED)</text>
<text x="129.9" y="243.1">5</text>
<text x="140.5" y="243.1">5</text>
<text x="134.2" y="254.7">10</text>
<text x="221.4" y="285.2">SEE PLAN</text>
<text x="149.2" y="289.1">NEW CONC.</text>
<text x="335" y="293.1">EX. CONC.</text>
<text x="161.2" y="295.6">SLAB</text>
<text x="335" y="299.7">COLUMN</text>
<text x="152" y="305.3">F-13.05M5</text>
<text x="206" y="300.1">VARIES</text>
<text x="249.5" y="300.1">VARIES</text>
<text x="382" y="301.7">EX. CONC.</text>
<text x="382" y="308.3">SLAB</text>
<text x="141.3" y="312.2">HSS5</text>
<text x="155.3" y="312.2">x5</text>
<text x="163.6" y="312.2">x</text>
<text x="403.5" y="313.4">T.O.EX. SLAB</text>
<text x="156.6" y="318.4">(FILLER)</text>
<text x="403.5" y="319.9">EL:REFER PLAN</text>
<text x="172.4" y="324.8" transform="rotate(-90 172.4 324.8)">8</text>
<text x="394.2" y="324.5" transform="rotate(-90 394.2 324.5)">8</text>
<text x="172.4" y="341.1" transform="rotate(-90 172.4 341.1)">5</text>
<text x="240.5" y="347.9" transform="rotate(-90 240.5 347.9)">3</text>
<text x="178.7" y="351.1">1</text>
<text x="294.8" y="348.4" transform="rotate(-89 294.8 348.4)">3</text>
<text x="240.5" y="354.2" transform="rotate(-90 240.5 354.2)">3</text>
<text x="394.2" y="354.8" transform="rotate(-90 394.2 354.8)">5</text>
<text x="294.3" y="370.1" transform="rotate(-89 294.3 370.1)">1-4</text>
<text x="185" y="377">12</text>
<text x="195" y="387.2">12</text>
<text x="234.2" y="389" transform="rotate(-45 234.2 389)">3</text>
<text x="202" y="395">F-13.03M4</text>
<text x="229.8" y="393.5" transform="rotate(-45 229.8 393.5)">3</text>
<text x="198.1" y="402.2">HSS6x6x</text>
<text x="293.5" y="404" transform="rotate(-89 293.5 404)">1-4</text>
<text x="213.9" y="415.5">F-13.03M3</text>
<text x="211.7" y="422.6">HSS6x6x</text>
<text x="332.8" y="428.2">EX. CONC. COLUMN</text>
<text x="292.7" y="437.9" transform="rotate(-89 292.7 437.9)">1-4</text>
<text x="332.8" y="434.8">(SLOPED)</text>
<text x="292.3" y="455.9" transform="rotate(-89 292.3 455.9)">3</text>
<text x="190.6" y="462">HSS FRAME MATCH THE</text>
<text x="205.3" y="468.5">COLUMN SLOPE</text>
<text x="211.5" y="478.2">F-13.01FR1</text>
<text x="186.2" y="483.8">HSS6x6x</text>
<text x="209.3" y="484.3">HSS FRAME</text>
<text x="216.1" y="493.3">&quot; THK PL.</text>
<text x="206.2" y="499.8">w/ HSS FRAME</text>
<text x="215.9" y="510.3">&quot; THK PL.</text>
<text x="205.9" y="516.9">w/ HSS FRAME</text>
<text x="872.8" y="522.9">E-13.05</text>
<text x="284.7" y="550.3">E-13.00</text>
<text x="278.4" y="556.5">(REF: 9/S315)</text>
<text x="259.3" y="566.1">OTHERS NOT SHOWN FOR CLARITY</text>
</g>
<g font-size="5.4">
<text x="811.7" y="521.2">224009</text>
<text x="820.3" y="530.8">LEVEL-07</text>
<text x="820.3" y="537.4">SLAB EXTENSION</text>
<text x="807.5" y="552.8">SOW-13: 3,4,5&amp;6 / S307</text>
</g>
<g font-size="4.9" fill="#f0f">
<text x="223" y="100.7" transform="rotate(-90 223 100.7)">V.I.F</text>
<text x="223.6" y="143.3" transform="rotate(-90 223.6 143.3)">EX. DROP(V.I.F)</text>
<text x="177.4" y="327.3" transform="rotate(-90 177.4 327.3)">V.I.F</text>
<text x="399.2" y="328" transform="rotate(-90 399.2 328)">(V.I.F)</text>
</g>
<g font-size="4.9">
<text x="173.8" y="356.4">KEEP</text>
<text x="399.4" y="370.3" transform="rotate(-90 399.4 370.3)">EX. DROP (V.I.F)</text>
<text x="789.5" y="384.8">IRON FABRICATION SERVICES, LLC.</text>
<text x="183.3" y="436.6">TYP @ BOTH ENDS</text>
<text x="175.4" y="450">TYP @ BOTH ENDS</text>
</g>
<g font-size="4.7">
<text x="216.7" y="123.7" transform="rotate(-90 216.7 123.7)">1/</text>
<text x="218.4" y="121.1" transform="rotate(-90 218.4 121.1)">2</text>
<text x="57.6" y="222.5">1/</text>
<text x="60.2" y="224.1">2</text>
<text x="151" y="311">1/</text>
<text x="159.2" y="311">1/</text>
<text x="165.4" y="311">5/</text>
<text x="153.6" y="312.6">2</text>
<text x="161.8" y="312.6">2</text>
<text x="168" y="312.6">16</text>
<text x="171.2" y="339" transform="rotate(-90 171.2 339)">1/</text>
<text x="172.8" y="336.4" transform="rotate(-90 172.8 336.4)">2</text>
<text x="392.9" y="352.7" transform="rotate(-90 392.9 352.7)">1/</text>
<text x="394.6" y="350.1" transform="rotate(-90 394.6 350.1)">2</text>
<text x="194.6" y="371.2" transform="rotate(45 194.6 371.2)">45.0</text>
<text x="213.4" y="401">5/</text>
<text x="216" y="402.6">16</text>
<text x="227" y="421.4">5/</text>
<text x="229.7" y="423">16</text>
<text x="201.6" y="482.6">5/</text>
<text x="204.2" y="484.2">16</text>
<text x="211.8" y="492.1">1/</text>
<text x="214.4" y="493.7">4</text>
<text x="211.5" y="509.1">1/</text>
<text x="214.1" y="510.7">2</text>
</g>
<g font-size="4.6">
<text x="795.6" y="436">MARYLAND AVENUE</text>
<text x="808.3" y="446.4">1250 MARYLAND AVENUE SW</text>
<text x="808.3" y="452">WASHINGTON, DC 20024</text>
</g>
<g font-size="4.3">
<text x="824.1" y="277.6">General Notes</text>
<text x="798.4" y="362.6">1</text>
<text x="819.8" y="362.7">0</text>
<text x="838.6" y="362.6">For Construction</text>
<text x="873" y="363">11-17-2025</text>
<text x="794.5" y="371.5">Copies</text>
<text x="811.1" y="367.7">Revision/</text>
<text x="838.6" y="369.7">Destination</text>
<text x="825" y="574.9">SOW #13 LEVEL-07 NEW</text>
<text x="820.7" y="580.1">SLAB EXTENSION SUPPORT</text>
<text x="842.7" y="585.3">SECTIONS</text>
</g>
<g font-size="4.2">
<text x="320.3" y="280.6">3/</text>
<text x="320.3" y="287.1">3/</text>
<text x="323.2" y="282.1">16</text>
<text x="323.2" y="288.6">16</text>
<text x="811.3" y="371.4">Issue</text>
<text x="877.1" y="369.8">Date</text>
<text x="331.8" y="401.9">3/</text>
<text x="334.7" y="403.4">16</text>
<text x="222.1" y="445.4">3/</text>
<text x="225" y="446.8">16</text>
<text x="222.1" y="451.9">3/</text>
<text x="225" y="453.4">16</text>
</g>
<text font-size="4" x="795.1" y="587.5">VARIES</text>
<text font-size="3.9" x="799.9" y="367.1"># of</text>
<g font-size="3.7">
<text x="788.4" y="286.2">*Structural steel shall conform to ASTM-A992.</text>
<text x="788.4" y="291.2">*Structural SQR/RND.tubing conform</text>
<text x="790.7" y="295.5">to ASTM A500 Grade C</text>
<text x="787.9" y="304.1">*Channels, Angles and plates shall conform to A36.</text>
<text x="788.4" y="300.2">*Pipe shall conform to ASTM A53, Grade B.</text>
<text x="788" y="308.9">*All bolts shall be</text>
<text x="825.7" y="308.9">&quot; High strength in</text>
<text x="790.2" y="313.2">accordance with ASTM A325 (UNO)</text>
<text x="788.8" y="318">*Welding Electrodes for Carbon steel :E70xx</text>
<text x="790.8" y="399.9">3029 M. Street, NW, Suite 202</text>
<text x="790.7" y="404.6">Washington, DC 20007</text>
<text x="790.7" y="409">Tel: 202-800-5599</text>
<text x="790.7" y="414.2">Fax: 202-478-0303</text>
<text x="790.7" y="430">Project Name and Address</text>
<text x="790.8" y="445.6">Location:</text>
<text x="791" y="465.3">Contractor:</text>
<text x="791" y="491.9">Approved for Fabrication by:</text>
<text x="851.5" y="492">Signature</text>
<text x="850.2" y="522">Drawing #</text>
<text x="791.2" y="532.3">Contract Item:</text>
<text x="791.5" y="567.4">Date</text>
<text x="819.3" y="568.1">Drawing Title:</text>
<text x="791.7" y="582.1">Scale</text>
</g>
<text font-size="3.6" x="791.2" y="545.9">Ref:</text>
<text font-size="3.5" x="791.3" y="520.8">Contract #</text>
<g font-size="3.2">
<text x="821" y="308">3/</text>
<text x="823.9" y="309.1">4</text>
</g>
<text font-size="3" x="790.5" y="572.4">01/ 20/ 2025</text>
</svg>
